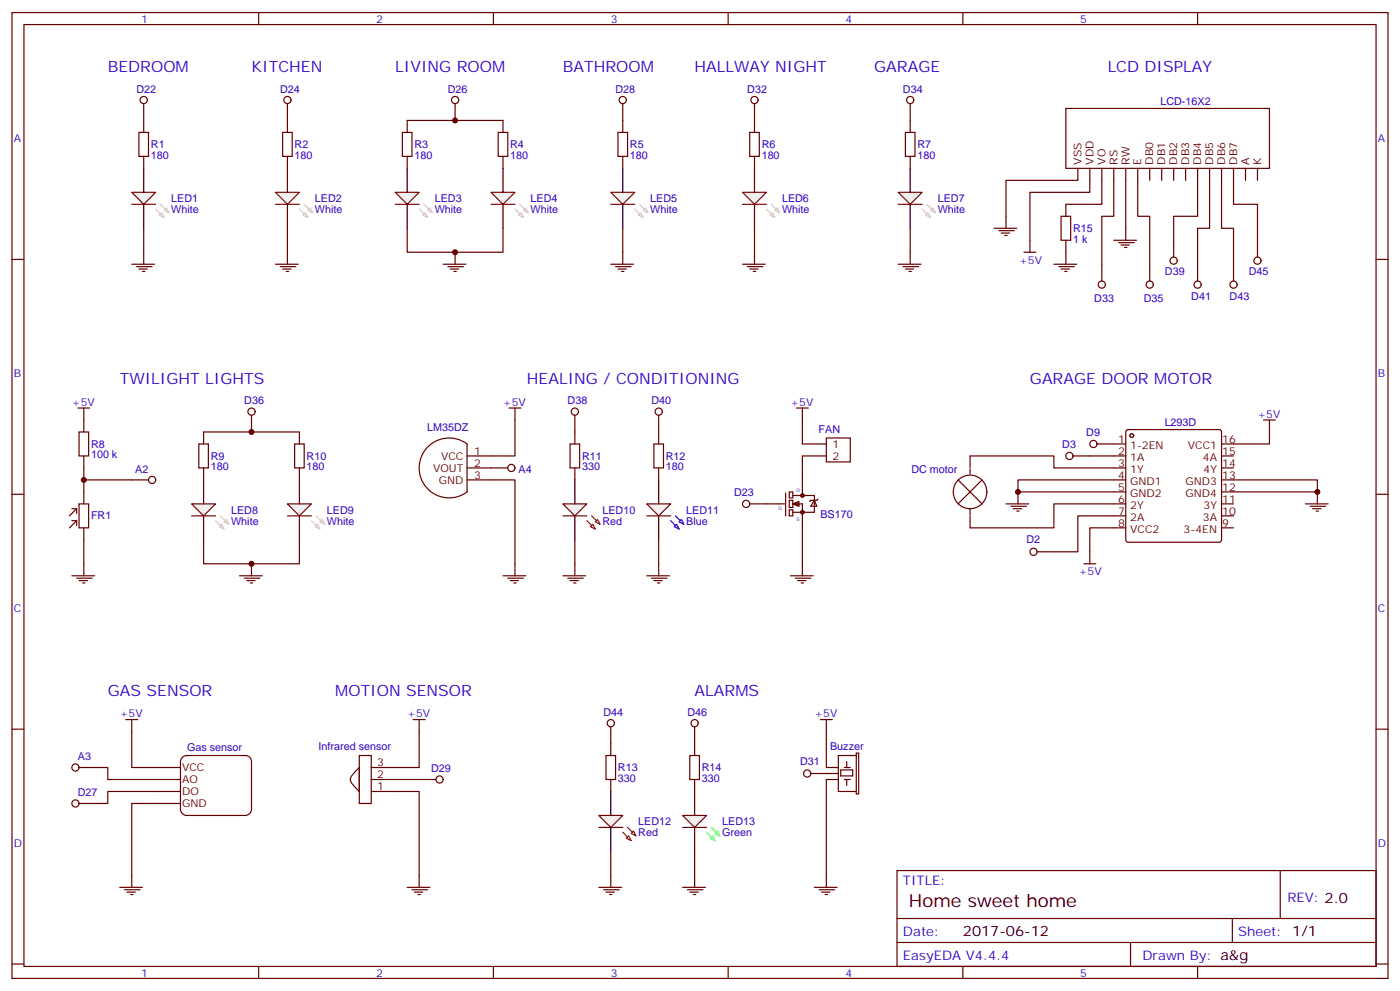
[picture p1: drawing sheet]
<svg xmlns="http://www.w3.org/2000/svg" width="412mm" height="292mm" viewBox="0 0 412 292" stroke-linecap="round" stroke-linejoin="round" font-family="sans-serif">
<g fill="none" stroke="#600" stroke-width=".35">
<path d="M3.5 3.7h405.4v284.3h-405.4zM7.1 7.2h398.2v277.3h-398.2zM76.2 3.7v3.5M145.3 3.7v3.5M214.5 3.7v3.5M283.6 3.7v3.5M352.8 3.7v3.5M40.9 39h2.8v7h-2.8zM42.3 35.5v3.5M83.3 39h2.8v7h-2.8zM84.7 35.5v3.5M118.5 39h2.9v7h-2.9z"/>
<path d="M119.9 35.5v3.5M146.8 39h2.8v7h-2.8zM148.2 35.5v3.5M182 39h2.9v7h-2.9zM183.4 35.5v3.5M220.8 39h2.9v7h-2.9zM222.2 35.5v3.5M266.7 39h2.8v7h-2.8zM268.1 35.5v3.5M42.3 46v3.6M84.7 46v3.6M119.9 46v3.6"/>
<path d="M148.2 46v3.6M183.4 46v3.6M222.2 46v3.6M268.1 46v3.6M3.5 76.4h3.6M405.3 76.4h3.6M23.3 127.2h2.8v7h-2.8zM24.7 123.6v3.6M24.7 134.2v3.6M58.6 130.7h2.8v7.1h-2.8zM60 127.2v3.5M60 137.8v3.5"/>
<path d="M86.8 130.7h2.8v7.1h-2.8zM88.2 127.2v3.5M88.2 137.8v3.5M167.9 130.7h2.8v7.1h-2.8zM169.3 127.2v3.5M169.3 137.8v3.5M192.6 130.7h2.8v7.1h-2.8zM194 127.2v3.5M194 137.8v3.5M3.5 145.5h3.6M21.2 149.8h1.4v1.4M21.2 153.3h1.4v1.4"/>
<path d="M22.6 149.8l-2.1 2.1M22.6 153.3l-2.1 2.1M23.3 148.3h2.8v7.1h-2.8zM24.7 144.8v3.5M24.7 155.4v3.5M405.3 145.5h3.6M3.5 214.7h3.6M405.3 214.7h3.6M264.2 256.3h141.1v28.2h-141.1zM377.1 256.3v14.1M264.2 270.4h141.1M264.2 277.5h141.1"/>
<path d="M333 277.5v7M363 270.4v7.1M3.5 283.8h3.6M76.2 284.5v3.5M145.3 284.5v3.5M214.5 284.5v3.5M283.6 284.5v3.5M352.8 284.5v3.5M405.3 283.8h3.6"/>
</g>
<path d="M243.4 128.9h7.1v7.1h-7.1z" fill="#fff" stroke="#600" stroke-width=".35"/>
<path d="M236.4 130.7h7M236.4 134.2h7" fill="none" stroke="#600" stroke-width=".35"/>
<g fill="#fff" stroke="#600" stroke-width=".35">
<path d="M232.5 150.1h1v1.8h-1z"/>
<path d="M232.5 144.8h1v1.8h-1z"/>
<path d="M232.5 147.3h1v2.1h-1z"/>
</g>
<g fill="none" stroke="#600" stroke-width=".35">
<path d="M42.3 30.5v5M84.7 30.5v5M134.1 30.5v5M183.4 30.5v5M222.2 30.5v5M268.1 30.5v5M314 31.9h59.9v17.7h-59.9zM317.5 49.6v3.5M321 49.6v3.5M324.6 49.6v3.5M328.1 49.6v3.5M331.6 49.6v3.5"/>
<path d="M335.1 49.6v3.5M338.7 49.6v3.5M342.2 49.6v3.5M345.7 49.6v3.5M349.2 49.6v3.5M352.8 49.6v3.5M356.3 49.6v3.5M359.8 49.6v3.5M363.4 49.6v3.5M366.9 49.6v3.5M370.4 49.6v3.5M312.6 63.7h2.8v7h-2.8z"/>
<path d="M314 60.1v3.6M314 70.7v3.6M324.6 77.8v4.9M338.7 77.8v4.9M345.7 70.7v5M352.8 77.8v4.9M363.4 77.8v4.9M370.4 70.7v5M74.1 122.2v5M144.6 137.8h5M169.3 122.2v5M194 122.2v5"/>
<path d="M331.8 126.7l.5-.2h26.8l.5 .2 .2 .5v31.7l-.2 .5-.5 .2h-26.8l-.5-.2-.2-.5v-31.7zM38.8 141.3h4.9M220.8 148.3h10.3M231.4 145.2v6.7M233.5 145.9h6.4v4.9h-6.4M233.5 148.3l1.8-.7v1.4zM234.9 148.3h1.5v7.1M235.3 148l-1.4 .3 1.4 .4M236.4 141.3v4.6M239.9 147.3l.7 1.7h-1.8zM240.9 146.9l-.3 .4h-1.8l-.3 .3M179.9 214v8.4"/>
<path d="M204.6 214v8.4M23.3 226h4.9M23.3 236.5h4.9M45.9 233h7M45.9 229.5h7M45.9 226h7M45.9 236.5h7M53.7 222.9l1.2-.5h17.4a1.76 1.76 0 0 1 1.8 1.8v14.1a1.89 1.89 0 0 1-1.8 1.8h-17.4a1.89 1.89 0 0 1-1.7-1.8v-14.1zM105.8 222.4h3.6v14.1h-3.6zM105.8 226v7l-.9-.9a3.5 3.5 0 0 1-1.6-3.2l.8-1.2zM109.4 233h7M109.4 229.5h7"/>
<path d="M109.4 226h7M123.5 229.5h4.9M178.5 222.4h2.8v7.1h-2.8zM179.9 229.5v3.5M203.2 222.4h2.8v7.1h-2.8zM204.6 229.5v3.5M238.8 227.7h5"/>
<circle cx="42.3" cy="29.5" r="1.06"/>
<circle cx="84.7" cy="29.5" r="1.06"/>
<circle cx="134.1" cy="29.5" r="1.06"/>
<circle cx="183.4" cy="29.5" r="1.06"/>
<circle cx="222.2" cy="29.5" r="1.06"/>
<circle cx="268.1" cy="29.5" r="1.06"/>
<circle cx="345.7" cy="76.7" r="1.06"/>
<circle cx="370.4" cy="76.7" r="1.06"/>
<circle cx="324.6" cy="83.8" r="1.06"/>
<circle cx="338.7" cy="83.8" r="1.06"/>
<circle cx="352.8" cy="83.8" r="1.06"/>
<circle cx="363.4" cy="83.8" r="1.06"/>
<circle cx="74.1" cy="121.2" r="1.06"/>
<circle cx="150.6" cy="137.8" r="1.06"/>
<circle cx="169.3" cy="121.2" r="1.06"/>
<circle cx="194" cy="121.2" r="1.06"/>
<circle cx="44.8" cy="141.3" r="1.06"/>
<circle cx="219.8" cy="148.3" r="1.06"/>
<circle cx="179.9" cy="212.9" r="1.06"/>
<circle cx="204.6" cy="212.9" r="1.06"/>
<circle cx="22.2" cy="226" r="1.06"/>
<circle cx="22.2" cy="236.5" r="1.06"/>
<circle cx="129.5" cy="229.5" r="1.06"/>
<circle cx="237.8" cy="227.7" r="1.06"/>
</g>
<g fill="none" stroke="#600" stroke-width=".71">
<circle cx="236.4" cy="145.9" r=".35"/>
<circle cx="236.4" cy="150.8" r=".35"/>
</g>
<circle cx="333.4" cy="128.2" r=".53" fill="#fff" stroke="#600" stroke-width=".35"/>
<g fill="none" stroke="#600" stroke-width=".35">
<path d="M126 131.6a8.8 8.8 0 0 1 11.6-.9v14.1a8.8 8.8 0 0 1-12-1.2 8.8 8.8 0 0 1 .4-12zM137.6 134.2h7M137.6 137.8h7M285.8 134.2v3.6M285.8 138.1v1.4M316.1 134.2h4.9M323.1 130.7h8.5M328.1 134.2h3.5M328.1 137.8h3.5M359.8 130.7h3.6M359.8 134.2h3.6M359.8 137.8h3.6"/>
<path d="M137.6 141.3h7M282.2 141.3l7.1 7M285.8 149.8v1.7M285.8 151.9v3.5M289.3 141.3l-7.1 7M328.1 141.3h3.5M328.1 144.8h3.5M328.1 148.3h3.5M328.1 151.9h3.5M328.1 155.4h3.5M359.8 141.3h3.6M359.8 144.8h3.6"/>
<path d="M359.8 148.3h3.6M359.8 151.9h3.6M359.8 155.4h3.6M305.5 162.5h4.9M243.4 226h3.5M243.4 229.5h3.5M243.4 227.7h3.5M247.6 226.7h3.6v1.7h-3.6zM248.7 226h1.8M248.7 229.5h1.8M249.4 224.2v1.8M249.4 229.5v1.7"/>
<path d="M252.2 222.4h-5.3v10.6h5.3M252.2 221.7h.7v12h-.7z"/>
<circle cx="315" cy="134.2" r="1.06"/>
<circle cx="322.1" cy="130.7" r="1.06"/>
<circle cx="285.7" cy="144.8" r="4.9"/>
<circle cx="304.4" cy="162.5" r="1.06"/>
</g>
<path d="M172.9 153.3l2.4 2.5M174.3 151.9l2.4 2.4" fill="none" stroke="#f00" stroke-width=".35"/>
<path d="M165.8 151.9h7.1" fill="none" stroke="#870000" stroke-width=".35"/>
<path d="M165.8 148.3h7.1l-3.6 3.6z" fill="#f0f0f0" stroke="#870000" stroke-width=".35"/>
<g fill="#f0f0f0" stroke="#f00" stroke-width=".35">
<path d="M173.9 155l.7-.7 .7 1.5z"/>
<path d="M175.3 153.6l.7-.7 .7 1.4z"/>
</g>
<path d="M169.3 141.3v7M169.3 151.9v7" fill="none" stroke="#000" stroke-width=".35"/>
<path d="M183.4 245l2.5 2.5M184.9 243.6l2.4 2.5" fill="none" stroke="#f00" stroke-width=".35"/>
<path d="M176.4 243.6h7" fill="none" stroke="#870000" stroke-width=".35"/>
<path d="M176.4 240.1h7l-3.5 3.5z" fill="#f0f0f0" stroke="#870000" stroke-width=".35"/>
<g fill="#f0f0f0" stroke="#f00" stroke-width=".35">
<path d="M184.5 246.8l.7-.7 .7 1.4z"/>
<path d="M185.9 245.4l.7-.7 .7 1.4z"/>
</g>
<path d="M179.9 233v7.1M179.9 243.6v7" fill="none" stroke="#000" stroke-width=".35"/>
<path d="M197.6 153.3l2.4 2.5M199 151.9l2.4 2.4" fill="none" stroke="#00f" stroke-width=".35"/>
<path d="M190.5 151.9h7.1" fill="none" stroke="#870000" stroke-width=".35"/>
<path d="M190.5 148.3h7.1l-3.6 3.6z" fill="#f0f0f0" stroke="#870000" stroke-width=".35"/>
<g fill="#f0f0f0" stroke="#00f" stroke-width=".35">
<path d="M198.6 155l.7-.7 .7 1.5z"/>
<path d="M200 153.6l.7-.7 .7 1.4z"/>
</g>
<path d="M194 141.3v7M194 151.9v7" fill="none" stroke="#000" stroke-width=".35"/>
<path d="M208.1 245l2.5 2.5M209.5 243.6l2.5 2.5" fill="none" stroke="#0f0" stroke-width=".35"/>
<path d="M201.1 243.6h7" fill="none" stroke="#870000" stroke-width=".35"/>
<path d="M201.1 240.1h7l-3.5 3.5z" fill="#f0f0f0" stroke="#870000" stroke-width=".35"/>
<g fill="#f0f0f0" stroke="#0f0" stroke-width=".35">
<path d="M209.2 246.8l.7-.7 .7 1.4z"/>
<path d="M210.6 245.4l.7-.7 .7 1.4z"/>
</g>
<path d="M204.6 233v7.1M204.6 243.6v7" fill="none" stroke="#000" stroke-width=".35"/>
<path d="M91.7 153.3l2.5 2.5M93.1 151.9l2.5 2.4" fill="none" stroke="#ccc" stroke-width=".35"/>
<path d="M84.7 151.9h7" fill="none" stroke="#870000" stroke-width=".35"/>
<path d="M84.7 148.3h7l-3.5 3.6z" fill="#f0f0f0" stroke="#870000" stroke-width=".35"/>
<g fill="#f0f0f0" stroke="#ccc" stroke-width=".35">
<path d="M92.8 155l.7-.7 .7 1.5z"/>
<path d="M94.2 153.6l.7-.7 .7 1.4z"/>
</g>
<path d="M88.2 141.3v7M88.2 151.9v7" fill="none" stroke="#000" stroke-width=".35"/>
<path d="M63.5 153.3l2.5 2.5M64.9 151.9l2.5 2.4" fill="none" stroke="#ccc" stroke-width=".35"/>
<path d="M56.4 151.9h7.1" fill="none" stroke="#870000" stroke-width=".35"/>
<path d="M56.4 148.3h7.1l-3.5 3.6z" fill="#f0f0f0" stroke="#870000" stroke-width=".35"/>
<g fill="#f0f0f0" stroke="#ccc" stroke-width=".35">
<path d="M64.6 155l.7-.7 .7 1.5z"/>
<path d="M66 153.6l.7-.7 .7 1.4z"/>
</g>
<path d="M60 141.3v7M60 151.9v7" fill="none" stroke="#000" stroke-width=".35"/>
<path d="M45.9 61.6l2.4 2.4M47.3 60.1l2.4 2.5" fill="none" stroke="#ccc" stroke-width=".35"/>
<path d="M38.8 60.1h7.1" fill="none" stroke="#870000" stroke-width=".35"/>
<path d="M38.8 56.6h7.1l-3.6 3.5z" fill="#f0f0f0" stroke="#870000" stroke-width=".35"/>
<g fill="#f0f0f0" stroke="#ccc" stroke-width=".35">
<path d="M46.9 63.3l.7-.7 .7 1.4z"/>
<path d="M48.3 61.9l.7-.7 .7 1.4z"/>
</g>
<path d="M42.3 49.6v7M42.3 60.1v7.1" fill="none" stroke="#000" stroke-width=".35"/>
<path d="M88.2 61.6l2.5 2.4M89.6 60.1l2.5 2.5" fill="none" stroke="#ccc" stroke-width=".35"/>
<path d="M81.1 60.1h7.1" fill="none" stroke="#870000" stroke-width=".35"/>
<path d="M81.1 56.6h7.1l-3.5 3.5z" fill="#f0f0f0" stroke="#870000" stroke-width=".35"/>
<g fill="#f0f0f0" stroke="#ccc" stroke-width=".35">
<path d="M89.3 63.3l.7-.7 .7 1.4z"/>
<path d="M90.7 61.9l.7-.7 .7 1.4z"/>
</g>
<path d="M84.7 49.6v7M84.7 60.1v7.1" fill="none" stroke="#000" stroke-width=".35"/>
<path d="M123.5 61.6l2.4 2.4M124.9 60.1l2.5 2.5" fill="none" stroke="#ccc" stroke-width=".35"/>
<path d="M116.4 60.1h7.1" fill="none" stroke="#870000" stroke-width=".35"/>
<path d="M116.4 56.6h7.1l-3.6 3.5z" fill="#f0f0f0" stroke="#870000" stroke-width=".35"/>
<g fill="#f0f0f0" stroke="#ccc" stroke-width=".35">
<path d="M124.5 63.3l.7-.7 .7 1.4z"/>
<path d="M125.9 61.9l.7-.7 .8 1.4z"/>
</g>
<path d="M119.9 49.6v7M119.9 60.1v7.1" fill="none" stroke="#000" stroke-width=".35"/>
<path d="M151.7 61.6l2.5 2.4M153.1 60.1l2.5 2.5" fill="none" stroke="#ccc" stroke-width=".35"/>
<path d="M144.6 60.1h7.1" fill="none" stroke="#870000" stroke-width=".35"/>
<path d="M144.6 56.6h7.1l-3.5 3.5z" fill="#f0f0f0" stroke="#870000" stroke-width=".35"/>
<g fill="#f0f0f0" stroke="#ccc" stroke-width=".35">
<path d="M152.8 63.3l.7-.7 .7 1.4z"/>
<path d="M154.2 61.9l.7-.7 .7 1.4z"/>
</g>
<path d="M148.2 49.6v7M148.2 60.1v7.1" fill="none" stroke="#000" stroke-width=".35"/>
<path d="M187 61.6l2.4 2.4M188.4 60.1l2.5 2.5" fill="none" stroke="#ccc" stroke-width=".35"/>
<path d="M179.9 60.1h7.1" fill="none" stroke="#870000" stroke-width=".35"/>
<path d="M179.9 56.6h7.1l-3.6 3.5z" fill="#f0f0f0" stroke="#870000" stroke-width=".35"/>
<g fill="#f0f0f0" stroke="#ccc" stroke-width=".35">
<path d="M188 63.3l.7-.7 .7 1.4z"/>
<path d="M189.4 61.9l.7-.7 .8 1.4z"/>
</g>
<path d="M183.4 49.6v7M183.4 60.1v7.1" fill="none" stroke="#000" stroke-width=".35"/>
<path d="M225.8 61.6l2.4 2.4M227.2 60.1l2.5 2.5" fill="none" stroke="#ccc" stroke-width=".35"/>
<path d="M218.7 60.1h7.1" fill="none" stroke="#870000" stroke-width=".35"/>
<path d="M218.7 56.6h7.1l-3.6 3.5z" fill="#f0f0f0" stroke="#870000" stroke-width=".35"/>
<g fill="#f0f0f0" stroke="#ccc" stroke-width=".35">
<path d="M226.8 63.3l.7-.7 .7 1.4z"/>
<path d="M228.2 61.9l.8-.7 .7 1.4z"/>
</g>
<path d="M222.2 49.6v7M222.2 60.1v7.1" fill="none" stroke="#000" stroke-width=".35"/>
<path d="M271.6 61.6l2.5 2.4M273 60.1l2.5 2.5" fill="none" stroke="#ccc" stroke-width=".35"/>
<path d="M264.6 60.1h7" fill="none" stroke="#870000" stroke-width=".35"/>
<path d="M264.6 56.6h7l-3.5 3.5z" fill="#f0f0f0" stroke="#870000" stroke-width=".35"/>
<g fill="#f0f0f0" stroke="#ccc" stroke-width=".35">
<path d="M272.7 63.3l.7-.7 .7 1.4z"/>
<path d="M274.1 61.9l.7-.7 .7 1.4z"/>
</g>
<path d="M268.1 49.6v7M268.1 60.1v7.1" fill="none" stroke="#000" stroke-width=".35"/>
<g fill="none" stroke="#600" stroke-width=".35">
<path d="M119.9 35.5h28.3M317.5 53.1h-21.2v14.1M321 53.1v3.5h-17.6v17.7M324.6 53.1v7h-10.6M328.1 53.1v10.6h-3.5v14.1M331.6 53.1v17.6M335.1 53.1v10.6h3.6v14.1M352.8 53.1v10.6h-7.1v7M356.3 53.1v14.1h-3.5v10.6M359.8 53.1v14.1h3.6v10.6M363.4 53.1v7h7v10.6M38.8 77.8h6.7"/>
<path d="M40.2 78.5h4.6M40.9 79.2h2.5M42 79.9h.7M42.3 67.2v10.6M81.1 77.8h6.7M82.5 78.5h4.6M83.3 79.2h2.4M84.3 79.9h.7M84.7 67.2v10.6M119.9 67.2v7.1h28.3v-7.1M130.5 77.8h6.7M131.9 78.5h4.6"/>
<path d="M132.6 79.2h2.5M133.7 79.9h.7M134.1 74.3v3.5M179.9 77.8h6.7M181.3 78.5h4.6M182 79.2h2.5M183.1 79.9h.7M183.4 67.2v10.6M218.7 77.8h6.7M220.1 78.5h4.6M220.8 79.2h2.5M221.9 79.9h.7"/>
<path d="M222.2 67.2v10.6M264.6 77.8h6.7M266 78.5h4.6M266.7 79.2h2.5M267.8 79.9h.7M268.1 67.2v10.6M292.8 67.2h6.7M294.2 67.9h4.6M294.9 68.6h2.5M296 69.3h.7M301.6 74.3h3.6M310.4 77.8h6.7"/>
<path d="M311.9 78.5h4.5M312.6 79.2h2.4M313.6 79.9h.7M314 74.3v3.5M328.1 70.7h6.7M329.5 71.4h4.6M330.2 72.1h2.5M331.3 72.8h.7M22.9 120.1h3.6M24.7 120.1v3.5M24.7 137.8v7M60 127.2h28.2"/>
<path d="M149.9 120.1h3.6M151.7 120.1v14.1h-7.1M234.6 120.1h3.5M236.4 120.1v10.6M236.4 134.2v7.1M285.8 134.2h24.6v3.6h17.7M321 134.2h7.1M372.2 123.6h3.5M373.9 123.6v7.1h-10.5M24.7 158.9v10.6M24.7 141.3h14.1M60 158.9v7.1h28.2v-7.1"/>
<path d="M144.6 141.3h7.1v28.2M169.3 158.9v10.6M194 158.9v10.6M236.4 155.4v14.1M296.3 148.3h6.7M297.7 149h4.6M298.4 149.8h2.5M299.5 150.5h.7M299.9 144.8v3.5M328.1 141.3h-28.2v3.5h28.2M328.1 148.3h-17.7v7.1h-24.6M328.1 155.4h-7.1v10.6"/>
<path d="M328.1 151.9h-10.6v10.6h-7.1M363.4 141.3h24.7v3.5h-24.7M384.5 148.3h6.7M385.9 149h4.6M386.6 149.8h2.5M387.7 150.5h.7M388.1 144.8v3.5M21.2 169.5h6.7M22.6 170.2h4.6M23.3 170.9h2.5M24.3 171.6h.7M70.6 169.5h6.7"/>
<path d="M72 170.2h4.6M72.7 170.9h2.4M73.7 171.6h.7M74.1 166v3.5M148.2 169.5h6.7M149.6 170.2h4.6M150.3 170.9h2.5M151.3 171.6h.7M165.8 169.5h6.7M167.2 170.2h4.6M167.9 170.9h2.5M169 171.6h.7"/>
<path d="M190.5 169.5h6.7M191.9 170.2h4.6M192.6 170.9h2.5M193.7 171.6h.7M232.8 169.5h6.7M234.2 170.2h4.6M234.9 170.9h2.5M236 171.6h.7M319.3 166h3.5M37 211.8h3.6M38.8 211.8v14.2h7.1M121.7 211.8h3.5"/>
<path d="M123.5 211.8v14.2h-7.1M241.7 211.8h3.5M243.4 211.8v14.2M28.2 226h3.5v3.5h14.2M45.9 236.5h-7.1v24.7M45.9 233h-14.2v3.5h-3.5M116.4 233h7.1v28.2M116.4 229.5h7.1M243.4 229.5v31.7M179.9 250.6v10.6M204.6 250.6v10.6M35.3 261.2h6.7"/>
<path d="M36.7 261.9h4.6M37.4 262.6h2.5M38.5 263.3h.7M119.9 261.2h6.7M121.4 261.9h4.5M122.1 262.6h2.4M123.1 263.3h.7M176.4 261.2h6.7M177.8 261.9h4.6M178.5 262.6h2.5M179.6 263.3h.7M201.1 261.2h6.7"/>
<path d="M202.5 261.9h4.6M203.2 262.6h2.5M204.3 263.3h.7M239.9 261.2h6.7M241.3 261.9h4.6M242 262.6h2.5M243.1 263.3h.7"/>
</g>
<g fill="#600">
<circle cx="134.1" cy="74.3" r=".88"/>
<circle cx="74.1" cy="166" r=".88"/>
<circle cx="24.7" cy="141.3" r=".88"/>
<circle cx="299.9" cy="144.8" r=".88"/>
<circle cx="388.1" cy="144.8" r=".88"/>
<circle cx="134.1" cy="35.5" r=".88"/>
<circle cx="74.1" cy="127.2" r=".88"/>
</g>
<text font-size="5.3" x="267.8" y="266.9">Home sweet home</text>
<g font-size="4.6" fill="#30c">
<text x="31.7" y="21.3">BEDROOM</text>
<text x="74.1" y="21.3">KITCHEN</text>
<text x="116.4" y="21.3">LIVING ROOM</text>
<text x="165.8" y="21.3">BATHROOM</text>
<text x="204.6" y="21.3">HALLWAY NIGHT</text>
<text x="257.5" y="21.3">GARAGE</text>
<text x="326.3" y="21.3">LCD DISPLAY</text>
<text x="35.3" y="113.1">TWILIGHT LIGHTS</text>
<text x="155.2" y="113.1">HEALING / CONDITIONING</text>
<text x="303.4" y="113.1">GARAGE DOOR MOTOR</text>
<text x="31.7" y="204.8">GAS SENSOR</text>
<text x="98.8" y="204.8">MOTION SENSOR</text>
<text x="204.6" y="204.8">ALARMS</text>
</g>
<text font-size="4.2" x="283.6" y="275.7">2017-06-12</text>
<g font-size="3.9" fill="#30c">
<text x="266" y="260.5">TITLE:</text>
<text x="379.2" y="265.5">REV: 2.0</text>
<text x="266" y="275.7">Date:</text>
<text x="364.8" y="275.7">Sheet: 1/1</text>
<text x="266" y="282.8">EasyEDA V4.4.4</text>
<text x="336.5" y="282.8">Drawn By: a&amp;g</text>
</g>
<g font-size="3.2" fill="#30c">
<text x="41.6" y="6.7">1</text>
<text x="110.8" y="6.7">2</text>
<text x="179.9" y="6.7">3</text>
<text x="249.1" y="6.7">4</text>
<text x="318.2" y="6.7">5</text>
<text x="40.2" y="27.3">D22</text>
<text x="82.5" y="27.3">D24</text>
<text x="131.9" y="27.3">D26</text>
<text x="181.3" y="27.3">D28</text>
<text x="220.1" y="27.3">D32</text>
<text x="266" y="27.3">D34</text>
<text x="341.8" y="30.9">LCD-16X2</text>
<text x="4.1" y="41.8">A</text>
<text x="405.9" y="41.8">A</text>
<text x="44.4" y="46.7">180</text>
<text x="44.4" y="43.6">R1</text>
<text x="86.8" y="46.7">180</text>
<text x="86.8" y="43.6">R2</text>
<text x="122.1" y="46.7">180</text>
<text x="122.1" y="43.6">R3</text>
<text x="150.3" y="46.7">180</text>
<text x="150.3" y="43.6">R4</text>
<text x="185.6" y="46.7">180</text>
<text x="185.6" y="43.6">R5</text>
<text x="224.4" y="46.7">180</text>
<text x="224.4" y="43.6">R6</text>
<text x="270.2" y="46.7">180</text>
<text x="270.2" y="43.6">R7</text>
<text x="50.4" y="59.5">LED1</text>
<text x="92.8" y="59.5">LED2</text>
<text x="128.1" y="59.5">LED3</text>
<text x="156.3" y="59.5">LED4</text>
<text x="191.6" y="59.5">LED5</text>
<text x="230.4" y="59.5">LED6</text>
<text x="276.2" y="59.5">LED7</text>
<text x="50.4" y="62.7">White</text>
<text x="92.8" y="62.7">White</text>
<text x="128.1" y="62.7">White</text>
<text x="156.3" y="62.7">White</text>
<text x="191.6" y="62.7">White</text>
<text x="230.4" y="62.7">White</text>
<text x="276.2" y="62.7">White</text>
<text x="316.1" y="71.6">1 k</text>
<text x="316.1" y="68.3">R15</text>
<text x="300.2" y="77.7">+5V</text>
<text x="343.2" y="81">D39</text>
<text x="367.9" y="81">D45</text>
<text x="322.3" y="88.8">D33</text>
<text x="336.9" y="88.8">D35</text>
<text x="350.9" y="88.4">D41</text>
<text x="362.2" y="88.4">D43</text>
<text x="4.1" y="110.9">B</text>
<text x="405.9" y="110.9">B</text>
<text x="21.2" y="119.4">+5V</text>
<text x="71.9" y="119.1">D36</text>
<text x="148.2" y="119.4">+5V</text>
<text x="167.2" y="119.1">D38</text>
<text x="191.9" y="119.1">D40</text>
<text x="232.8" y="119.4">+5V</text>
<text x="343.1" y="125.4">L293D</text>
<text x="370.4" y="122.9">+5V</text>
<text x="26.8" y="131.8">R8</text>
<text x="125.8" y="127">LM35DZ</text>
<text x="241.1" y="127.5">FAN</text>
<text x="312.9" y="131.8">D3</text>
<text x="320" y="128.2">D9</text>
<text x="26.8" y="134.9">100 k</text>
<text x="62.1" y="135.3">R9</text>
<text x="90.3" y="135.3">R10</text>
<text x="171.4" y="135.3">R11</text>
<text x="196.1" y="135.3">R12</text>
<text x="39.9" y="139.2">A2</text>
<text x="62.1" y="138.5">180</text>
<text x="90.3" y="138.5">180</text>
<text x="152.8" y="139.2">A4</text>
<text x="171.4" y="138.5">330</text>
<text x="196.1" y="138.5">180</text>
<text x="268.5" y="139.3">DC motor</text>
<text x="216.3" y="145.9">D23</text>
<text x="26.8" y="152.9">FR1</text>
<text x="68.1" y="154.5">White</text>
<text x="68.1" y="151.2">LED8</text>
<text x="96.3" y="154.5">White</text>
<text x="96.3" y="151.2">LED9</text>
<text x="177.4" y="154.5">Red</text>
<text x="177.4" y="151.2">LED10</text>
<text x="202.1" y="154.5">Blue</text>
<text x="202.1" y="151.2">LED11</text>
<text x="241.7" y="152.6">BS170</text>
<text x="302.3" y="160">D2</text>
<text x="317.8" y="169.3">+5V</text>
<text x="4.1" y="180.1">C</text>
<text x="405.9" y="180.1">C</text>
<text x="35.3" y="211.1">+5V</text>
<text x="119.9" y="211.1">+5V</text>
<text x="177.8" y="210.8">D44</text>
<text x="202.5" y="210.8">D46</text>
<text x="239.9" y="211.1">+5V</text>
<text x="55.1" y="221">Gas sensor</text>
<text x="93.8" y="220.9">Infrared sensor</text>
<text x="244.5" y="220.7">Buzzer</text>
<text x="22.9" y="223.8">A3</text>
<text x="127" y="227.4">D29</text>
<text x="182" y="227">R13</text>
<text x="206.7" y="227">R14</text>
<text x="235.7" y="225.2">D31</text>
<text x="182" y="230.2">330</text>
<text x="206.7" y="230.2">330</text>
<text x="22.9" y="234.4">D27</text>
<text x="188" y="243">LED12</text>
<text x="212.7" y="243">LED13</text>
<text x="4.1" y="249.2">D</text>
<text x="188" y="246.2">Red</text>
<text x="212.7" y="246.2">Green</text>
<text x="405.9" y="249.2">D</text>
<text x="41.6" y="287.5">1</text>
<text x="110.8" y="287.5">2</text>
<text x="179.9" y="287.5">3</text>
<text x="249.1" y="287.5">4</text>
<text x="318.2" y="287.5">5</text>
</g>
<g font-size="3.2" fill="#600">
<text x="318.6" y="48.5" transform="rotate(-90 318.6 48.5)">VSS</text>
<text x="322.1" y="48.5" transform="rotate(-90 322.1 48.5)">VDD</text>
<text x="325.6" y="48.5" transform="rotate(-90 325.6 48.5)">VO</text>
<text x="329.1" y="48.5" transform="rotate(-90 329.1 48.5)">RS</text>
<text x="332.7" y="48.5" transform="rotate(-90 332.7 48.5)">RW</text>
<text x="336.2" y="48.5" transform="rotate(-90 336.2 48.5)">E</text>
<text x="339.7" y="48.5" transform="rotate(-90 339.7 48.5)">DB0</text>
<text x="343.3" y="48.5" transform="rotate(-90 343.3 48.5)">DB1</text>
<text x="346.8" y="48.5" transform="rotate(-90 346.8 48.5)">DB2</text>
<text x="350.3" y="48.5" transform="rotate(-90 350.3 48.5)">DB3</text>
<text x="353.8" y="48.5" transform="rotate(-90 353.8 48.5)">DB4</text>
<text x="357.4" y="48.5" transform="rotate(-90 357.4 48.5)">DB5</text>
<text x="360.9" y="48.5" transform="rotate(-90 360.9 48.5)">DB6</text>
<text x="364.4" y="48.5" transform="rotate(-90 364.4 48.5)">DB7</text>
<text x="367.9" y="48.5" transform="rotate(-90 367.9 48.5)">A</text>
<text x="371.5" y="48.5" transform="rotate(-90 371.5 48.5)">K</text>
<text x="245.2" y="131.8">1</text>
<text x="329.4" y="130.4">1</text>
<text x="360" y="130.4">16</text>
<text x="129.9" y="135.3">VCC</text>
<text x="139.7" y="137.4">2</text>
<text x="139.7" y="133.9">1</text>
<text x="245.2" y="135.3">2</text>
<text x="329.4" y="133.9">2</text>
<text x="329.4" y="137.4">3</text>
<text x="332.9" y="132.1">1-2EN</text>
<text x="332.9" y="135.6">1A</text>
<text x="349.9" y="132.1">VCC1</text>
<text x="354.3" y="135.6">4A</text>
<text x="360" y="137.4">14</text>
<text x="360" y="133.9">15</text>
<text x="127.6" y="138.8">VOUT</text>
<text x="129.2" y="142.3">GND</text>
<text x="139.7" y="140.9">3</text>
<text x="329.4" y="140.9">4</text>
<text x="332.9" y="139.2">1Y</text>
<text x="332.9" y="142.7">GND1</text>
<text x="349.2" y="142.7">GND3</text>
<text x="354.6" y="139.2">4Y</text>
<text x="360" y="140.9">13</text>
<text x="329.4" y="144.5">5</text>
<text x="329.4" y="148">6</text>
<text x="332.9" y="146.2">GND2</text>
<text x="332.9" y="149.8">2Y</text>
<text x="349.2" y="146.2">GND4</text>
<text x="354.6" y="149.8">3Y</text>
<text x="360" y="148">11</text>
<text x="360" y="144.5">12</text>
<text x="329.4" y="151.5">7</text>
<text x="329.4" y="155">8</text>
<text x="332.9" y="153.3">2A</text>
<text x="354.3" y="153.3">3A</text>
<text x="360" y="155">9</text>
<text x="360" y="151.5">10</text>
<text x="332.9" y="156.8">VCC2</text>
<text x="348.7" y="156.8">3-4EN</text>
<text x="53.6" y="227">VCC</text>
<text x="111.1" y="225.6">3</text>
<text x="53.6" y="230.5">AO</text>
<text x="111.1" y="232.7">1</text>
<text x="111.1" y="229.1">2</text>
<text x="53.6" y="234.1">DO</text>
<text x="53.6" y="237.6">GND</text>
</g>
<g font-size="1.4" fill="#30c">
<text x="234.6" y="144.8">D</text>
<text x="229.3" y="150.1">G</text>
<text x="234.6" y="153.3">S</text>
</g>
</svg>
